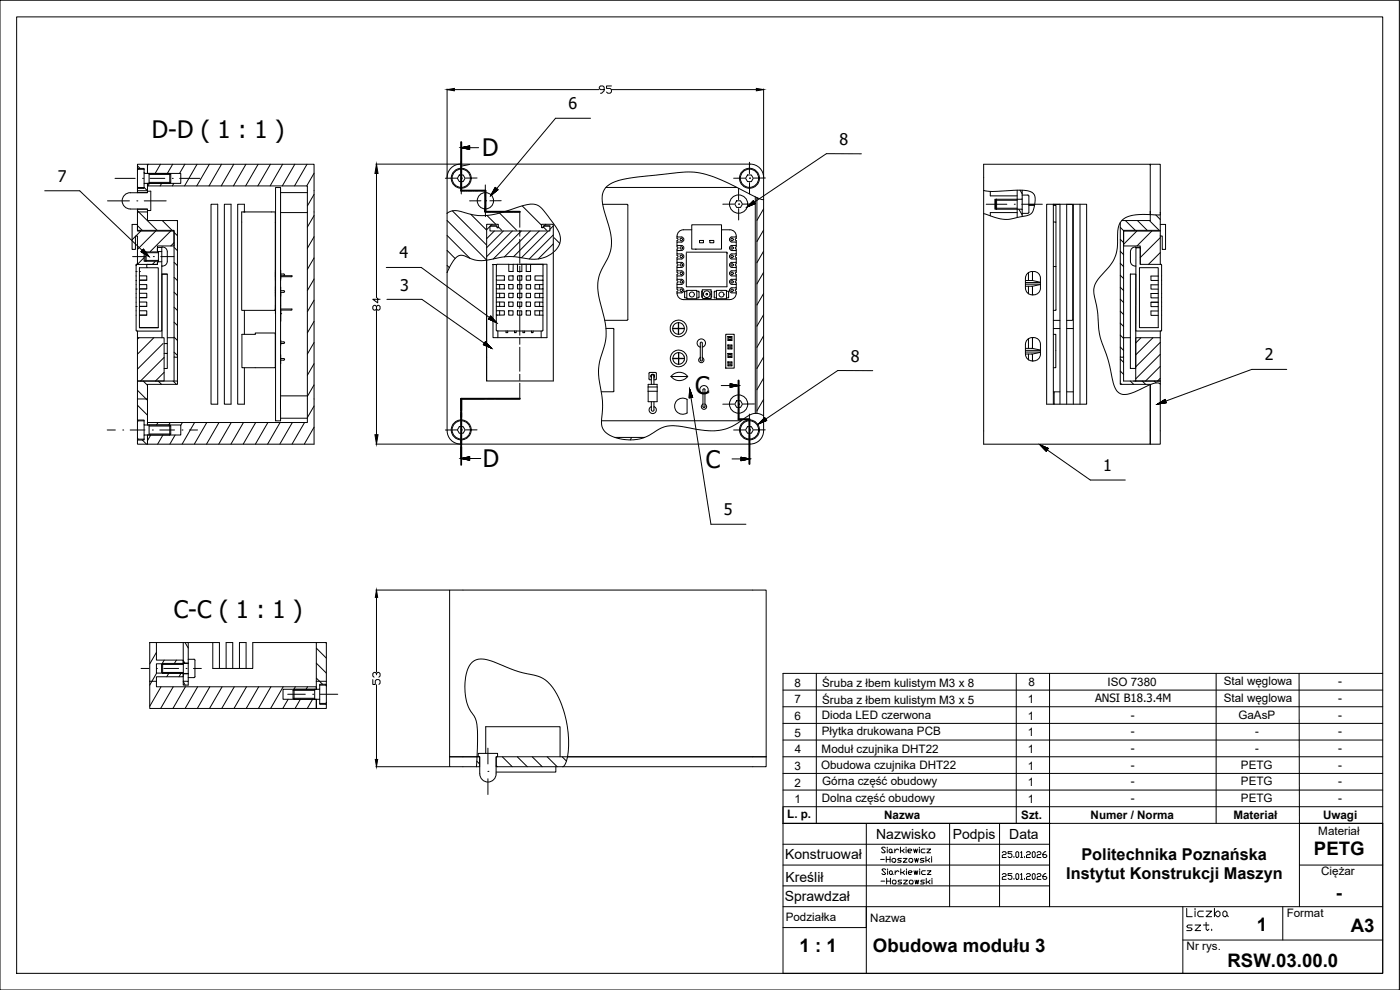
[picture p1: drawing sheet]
<svg xmlns="http://www.w3.org/2000/svg" width="420mm" height="297mm" viewBox="0 0 420 297" stroke-linecap="round" stroke-linejoin="round" font-family="sans-serif">
<!-- layer: Widoczne (ISO) -->
<g fill="none" stroke="#000" stroke-width=".3">
<path d="M37.2 58.7a2.34 2.34 0 0 1 1.9-.9h5.2v-.4h1v5.8h-1v-.5h-5.2a2.44 2.44 0 0 1-2.2-1.4 2.44 2.44 0 0 1 .3-2.6zM41.3 57.2h3v.6h-3zM41.3 56l.3 .3h1.6M41.3 50.5v6M41.3 57.8h.1M43.2 56.3v.2h-1.9v.7M43.2 50.8v-.3h-1.9v-1.2h3v2.7M43.2 50.8h-1.6l-.3 .3M43.2 50.8v5.5M43.3 51.9l.1 .1M43.3 52h7.6M44.3 49.3h50v84h-50v-2.8h10v-3h-10v-.7h47.9v-71h-47.9v-.8h10v-3h-10z"/>
<path d="M44.3 55v2.2M44.7 52v3M50.9 52l.3 .3v2.4l-.3 .3M50.9 55l-7.6 .1M50.9 52v3M82.7 56.3h1.5v70h-1.5zM134.2 53.2v76.1M134.2 53.2a4 4 0 0 1 4-4h87a4 4 0 0 1 4 4M137.8 52.5h1.2l.6 1-.6 1h-1.2l-.5-1zM181.8 56.2h39.4M224.3 52.5h1.2l.6 1-.6 1h-1.2l-.5-1zM226.7 59.1v64.9"/>
<path d="M227.2 59.3v64.7M229.2 53.2v76a4 4 0 0 1-4 4.1l-87-.1a4 4 0 0 1-4-4M297.2 57.4v1.4h8.1M299.1 59.8l-.3 .3v2.4l.3 .3M299.1 59.8v3M305.3 57.1v8.2M306.8 58.5h1.7l.3 .3-.1 5.1-1.9 .1M306.8 59.7l-7.7 .1M306.8 57.1v7.9M345.2 49.6v-.3h3v14.8M40.9 79.6v1.9M41.1 79.3h.1"/>
<path d="M41.1 79.3h.2M41.1 79.3l-.2 .3M41.3 63.6h3v2.6h9v41h-1.1v-38.1h-10.9zM41.3 63.6v-.8h3v.8M41.3 62.7v.1M43.8 75.6l-.3 .2v2.3l.3 .3M43.9 75.6v2.8M44 79.3h.1M47.5 75.6h-4.3v2.8h4.3M47.5 75.5v3M48.5 75.4l-1.3 .1v-1.7h5v-4.5h-10.9v-2h-1.7v7.5h1v-4h.7v8.5h5.9v-.5M48.6 74.2l-1.3 .1-.1 .9"/>
<path d="M48.6 78.5l-1.3 .1-.1 .7h-3.2v1h3.5v18h-5.7v-5M48.6 79.8v19.5h-7.5l-.2-.2M48.6 74.1h.2a1.43 1.43 0 0 1 1.4 1.4v2.9a1.46 1.46 0 0 1-1.6 1.4zM63.3 61.3h2v60h-2zM67.3 61.3h2v60h-2zM73.3 63.6v-2.3h-2v60h2v-11M82.6 64h.1M84.2 63.8h8M146 78.1v36.2M147.3 67.8h1.8v.5h.4v-1h-3.5v47h20.1v-47h-3.6v1h.5v-.5h2v1.5h-18v-1.5h2.1M148 79.3v22h16.1v-22M149 79.6l-.1 3.1"/>
<path d="M149 79.3v.3M149 79.4h-1.2M152.7 79.3v2.2h1.3v-2.2M155.3 79.3v2.2h1.3v-2.2h-.6M157.9 79.3h1.3v2.2h-1.3zM162.7 79.3l.3 .3M162.9 79.3h.1M163 79.3v3.5M163.2 67.8h1.9M164.1 79.3h-14.9l-.2 .2M180.9 61.3h7.3l.2 .2v34.3M203.2 78.7v.5l.3 .3-.3 .3"/>
<path d="M203.2 71.1v.5l.3 .3-.3 .3v.4M203.2 76.2v.4l.3 .3-.3 .3v.5M203.2 73.6v.5l.3 .3-.3 .3v.5M203.2 79.8v.4M204.5 71.1a.77 .77 0 0 1 .7 .8 .77 .77 0 0 1-.7 .7h-1.3v1h1.3M204.5 73.6a.77 .77 0 0 1 .7 .8 .77 .77 0 0 1-.7 .8h-1.3v1h1.3a.76 .76 0 0 1 .7 .7 .76 .76 0 0 1-.7 .8h-1.3v1h1.3a.76 .76 0 0 1 .7 .8 .76 .76 0 0 1-.7 .7h-1.3v1.1h1.3a.76 .76 0 0 1 .7 .7 .76 .76 0 0 1-.7 .8h-1.3v1h1.3a.76 .76 0 0 1 .7 .8 .76 .76 0 0 1-.7 .7h-1.3v1h1.3a.76 .76 0 0 1 .7 .8 .76 .76 0 0 1-.7 .8l-1.3 .1a1.93 1.93 0 0 0 1.9 1.9M205.1 68.9h2.5M205.1 68.9a1.95 1.95 0 0 0-1.9 2.2h1.3M206 75.7h12.2v10.3h-12.2v-10.2M207.6 67.4h8.9v7.3h-8.9zM209.9 72.1h1.2v.7h-1.2zM213 72.1h1.2v.7h-1.2z"/>
<path d="M216.5 68.9h2.6a1.92 1.92 0 0 1 1.9 2.2h-1.4M218.2 76h.2M219.6 73.6a.77 .77 0 0 0-.7 .8 .77 .77 0 0 0 .7 .8h1.4v1h-1.4a.77 .77 0 0 0-.7 .7 .77 .77 0 0 0 .7 .8h1.4M219.6 71.1a.77 .77 0 0 0-.7 .8 .77 .77 0 0 0 .7 .7h1.4v1h-1.4M221 77.7v1h-1.4a.77 .77 0 0 0-.7 .8 .77 .77 0 0 0 .7 .7h1.4v1.1l-1.4-.1a.77 .77 0 0 0-.7 .8 .77 .77 0 0 0 .7 .8h1.4v1h-1.4a.77 .77 0 0 0-.7 .8 .77 .77 0 0 0 .7 .7h1.4v1h-1.4a.77 .77 0 0 0-.7 .8 .77 .77 0 0 0 .7 .8l1.4 .1a1.89 1.89 0 0 1-1.9 1.9h-14M221 76.2v.4l-.3 .3 .3 .3v.5M221 73.6v.5l-.3 .3 .3 .3v.5M221 78.7v.5l-.3 .3 .3 .3M221 71.1v.5l-.3 .3 .3 .3v.4M221 79.8v.4M221.1 60.2h1.1l.6 1-.6 1h-1.1l-.6-1zM299.1 62.8l7.7 .1"/>
<path d="M305.3 63.8h-8.1v1M308.8 61.3h1.7M308.8 61.6h1.7M316.1 66.6h.8v26.5h-.8M316.1 61.6h.8v5M316.1 80h.8M322.1 61.3h4v60h-12v-60h8v60M324.1 61.3v60M336.2 66.8v40.4h1v-38.1h11M336.7 66.2h8.5v-16.9h-50v84h50v-18h-9v-8.1M340.9 74.2h1.1l.2 .3M340.9 74.2l-.2-.1a1.39 1.39 0 0 0-1.4 1.4v2.9a1.46 1.46 0 0 0 1.6 1.4"/>
<path d="M340.9 74.2v.1M348.2 79.3h-6v-4.8l-1.3-.2-.1 25h7.4v2M348.2 79.3l.4 .3v19.5l-.2 .2M348.2 69.3h-11v4.5h5v5.5M348.2 63.7v3.6h1.6v7.5h-1v-4h-.6v8.5M40.9 86.7h.1M40.9 81.5h.1M40.9 92h.1M40.9 81.5v17.6M41.3 99.3v2h8v13h-8v-13M41.8 84.1v3.9M41.8 81.5h.1"/>
<path d="M41.8 92h.1M41.8 82.8h2.2v1.3h-2.2M41.8 85.4h2.2v1.3h-2.2h2.2M41.8 88h2.2v1.3h-2.2h2.2M41.8 90.6h2.2v1.3h-2.2h2.2M41.8 93.2h2.2v1.4h-2.2h2.2M41.8 88v5.3M41.8 82.8v1.3M41.8 98.3h5.7M41.8 84.1h2.2M44 80.3h-2.2v2.5M48.6 82.3l1.6-.1v20.9h-.9"/>
<path d="M50.2 82.3h-1.6v19M73.3 93.1v7.2M82.6 92.9l-.2 .2M82.6 93l-.2 .1M82.6 92.7h.1M82.6 83h.1M82.6 82.7h.1M82.6 82.2h.1M82.6 87.7h.1M82.6 87.2h.1M82.7 93l-.1-29.4h-10.1v29.5h9.9M82.7 81.1v3"/>
<path d="M82.7 81.1h.1M82.7 94.1h.1M82.7 86.1v2.8M82.7 91.6v2.5M84.2 82.1v1.5zM84.2 81.6v2.5M84.2 81.1v.5M84.2 86.1v2.8M84.2 91.6v2.5M84.2 92.7h3.4v.3h-3.4v3.4v-2.1M84.2 82.7h3.4v.3h-3.4M84.2 82.2l1.1 .1-.1 .4"/>
<path d="M84.2 87.2h1l.2 .3-.2 .2h-1M84.2 94.1h.1M84.2 87.8v3.8M147.2 94.9l.4 .1M148.9 90.6h2.5v1.3h-2.5zM148.9 82.7h2.5v1.4h-2.5zM148.9 93.2h2.5v1.3h-2.5zM148.9 88h2.5v1.3h-2.5zM148.9 85.4h2.5v1.3h-2.5zM148.9 94.5v4.5l.3 .3h13.5M148.9 84.1v1.3M148.9 86.7v1.3"/>
<path d="M148.9 89.3v1.3M148.9 91.9v1.3M149.4 99.3v2M149.9 85.4v1.3M149.9 88v1.3M149.9 90.6v1.3M149.9 93.2v1.3M151.9 99.3v.5h.5v-.5M152.7 85.4h1.3v1.3h-1.3zM152.7 88h1.3v1.3h-1.3zM152.7 90.6h1.3v1.3h-1.3zM152.7 82.8h1.3v1.3h-1.3z"/>
<path d="M152.7 93.2h1.3v1.4h-1.3zM154.4 99.3v.5h.5v-.5M155.3 93.2h1.3v1.4h-1.3zM155.3 88h1.3v1.3h-1.3zM155.3 82.8h1.3v1.3h-1.3zM155.3 85.4h1.3v1.3h-1.3zM155.3 90.6h1.3v1.3h-1.3zM157 99.3v.5h.5v-.5M157.9 93.2h1.3v1.4h-1.3zM157.9 90.6h1.3v1.3h-1.3zM157.9 82.8h1.3v1.3h-1.3zM157.9 88h1.3v1.3h-1.3z"/>
<path d="M157.9 85.4h1.3v1.3h-1.3zM159.5 99.3v.5h.5v-.5M160.5 88h2.5l-.1 1.3h-2.4zM160.5 93.2h2.4v1.4h-2.4zM160.5 90.6h2.4v1.4l-2.4-.1zM160.5 85.4h2.5v1.3h-2.5zM160.5 82.8h2.5v1.3h-2.5zM161.9 85.4v1.3M161.9 88v1.3M161.9 90.6v1.3M161.9 93.2v1.4M162.4 99.3v2"/>
<path d="M162.9 94.6v4.5l-.2 .2M162.9 89.3v1.3M162.9 92v1.2M163 84.1v1.3M163 86.7v1.3M181.9 98.5h2.1l.2 .2M184.2 98.7v18.6M188.4 95.8l-.2 .3h-6.7M201.9 98.6h1.7v1.7M203.2 81.3v.4l.3 .3-.3 .3M203.2 86.3v.5l.3 .3-.3 .3v.5M203.2 83.8v.5l.3 .3-.3 .3v.4"/>
<path d="M203.2 82.3v.5M203.6 96.8v1.7h-1.7M203.7 96.8v1.7h1.7M205.4 98.6h-1.7v1.7M206.1 87.1h3v2.5h-3zM206.1 87.4h-.6v2h.6M209.1 87.4h.7v2h-.7M210.8 87h2.6v2.6h-2.4l-.2-.2zM210.8 87.4h-.2v1.8h.2M213.4 87.4h.2v1.8h-.2M215 87.1h3v2.5h-3zM215 87.4h-.6v2h.6"/>
<path d="M218 87.4h.7v2h-.7M221 86.3v.5l-.3 .3 .3 .3v.5M221 83.8v.5l-.3 .3 .3 .3v.4M221 81.3v.4l-.3 .3 .3 .3M221 82.3v.5M307.7 84.2h2.2v-2.7v2.7l2.4 .5M307.7 84.8h4.6M307.7 85.3h4.6M307.8 86.5a2 2 0 0 0 2 2M308.7 81.8v2.4M308.7 85.9v2.2M309.8 81.5a2.06 2.06 0 0 1 2.5 2v3"/>
<path d="M309.8 81.5a2 2 0 0 0-2 2l-.1 3M312.3 85.4l-2.4 .5v2.6v-2.6h-2.2M312.3 86.5a2.07 2.07 0 0 1-2.5 2M316.1 96.1h2M316.1 98.6h2M320.1 96.1h1.6l.2-.2 .1-34.3-.3-.3h-1.6v60M320.1 98.6h2M339.2 82.2h1.7l-.1 28.3h-1.6zM345.4 90.7h2.2h-2.2v1.3h2.2M347.6 84.1h-2.2v-1.3h2.2v-2.5h-5.6v18h5.6M347.6 93.3h-2.2v1.3h2.2M347.6 88.1h-2.2v1.3h2.2"/>
<path d="M347.6 85.5l-2.2-.1v1.3h2.2M41.3 119.7v-5.4h12v1h-9v4.4M41.3 119.7v6.3h1.9v.3M41.3 119.7h3M44.3 119.7v7.8M49.3 106h.9v4.6h-.9M50.2 101.3h2M50.2 103.1v2.9M52.2 107.2v7.1M53.3 107.2v7.1M72.6 100.3h4v-.4h6v10.4h-10zM84.2 102.1v1.5z"/>
<path d="M84.2 106.4v2.8M84.2 118.8h8M84.2 102.6h1.1l-.1 .4M84.2 107.6h1l.2 .2-.2 .3h-1M84.2 103.1h1M146 107.2h.1M180.4 117.5h3.6M184.2 117.3l-.2 .2M194.5 116.1h2.7v1.3h-2.7zM194.5 116.1v-.8h2.7v.8M194.5 117.4v3.1h2.7v-3.1M195 113.9h.5"/>
<path d="M195 113.9l-.2-.2v-1.7l.2-.3 1.9 .1 .1 1.9-.3 .2M195.5 112.8v2.5M195.5 113.2a.52 .52 0 0 1 0-.7 .52 .52 0 0 1 .7 0 .52 .52 0 0 1 .1 .7M195.5 113.2a.54 .54 0 0 1 0-.7 .54 .54 0 0 1 .8 0 .54 .54 0 0 1 0 .7M195.5 112.8l.2-.3 .5 .1 .1 2.7M196.3 113.9h.4M201.4 113h5M201.7 112.6a3.1 3.1 0 0 1 4.7 .4 3.1 3.1 0 0 1-5 0zM201.9 107.6h1.7v1.7M203.6 105.8v1.7h-1.7M203.7 105.8v1.7h1.7M205.4 107.6h-1.7v1.7"/>
<path d="M206.2 119.9v4M206.2 119.9a2.42 2.42 0 0 0-3.7 2 2.42 2.42 0 0 0 3.7 2M210.2 104.2a1.26 1.26 0 0 1-.8-2 1.26 1.26 0 0 1 2.1 0 1.26 1.26 0 0 1-.7 2M210.2 107.3a.79 .79 0 0 0-.4 1.2 .79 .79 0 0 0 1.3 0 .79 .79 0 0 0-.3-1.2M210.2 102.8l.4-.1 .2 .3v5l-.3 .3-.3-.3zM211 118.2a1.26 1.26 0 0 1-.8-2 1.26 1.26 0 0 1 2.1 0 1.26 1.26 0 0 1-.7 2M211 116.8l.4-.1 .2 .2v5.1l-.3 .3-.3-.3zM217.8 100.3h2.5v10.2h-2.5zM218.5 108.6h1.2v1.2h-1.2zM218.5 106.1h1.2v1.1h-1.2zM218.5 103.5h1.2v1.2h-1.2zM218.5 101h1.2v1.2h-1.2z"/>
<path d="M218.5 108.6l.3 .3h.6M218.5 106.1l.3 .2h.6M218.5 103.5l.3 .3h.6M218.5 101l.3 .3h.6M218.8 108.9v.6l-.3 .3M218.8 106.3v.6l-.3 .3M218.8 103.8v.6l-.3 .3M218.8 101.3v.6l-.3 .3M218.8 109.5h.6M218.8 106.9h.6M218.8 104.4h.6M218.8 101.9h.6"/>
<path d="M219.4 109.5l.3 .3M219.4 106.9l.3 .3M219.4 104.4l.3 .3M219.4 101.9l.3 .3M219.7 108.6l-.3 .3v.6M219.7 106.1l-.3 .2v.6M219.7 103.5l-.3 .3v.6M219.7 101l-.3 .3v.6M307.7 104.5h2.2v-3.2v3.2l2.4 .5M307.7 105.1h4.6M307.7 105.6h4.6M308.7 101.6v2.9"/>
<path d="M308.7 106.2v1.8M309.8 101.3a2.09 2.09 0 0 1 2.5 2v3M309.8 101.3a2 2 0 0 0-2 2l-.1 3M310.1 101.3h.1M312.3 105.7l-2.4 .5v2.1v-2.1h-2.2a2.04 2.04 0 0 0 2.1 2.1M312.3 106.3a2.1 2.1 0 0 1-2.5 2M316.1 100.3h.8v10h-.8M316.1 117.6h2M316.3 117.6l.1 3.7M320.1 117.6h2M337.2 107.2v7.1h11v19h-3v-17.9M337.2 101.3h2"/>
<path d="M339.2 110.5v.1M340.2 114.3h8v-13h-7.4v13M41.3 131.5l.3 .3h1.6M41.3 126v6M43.2 126.3l-1.6-.1-.3 .4M43.2 126.3v5.5M43.3 127.4l7.6 .1M44.3 130.5v2.8h-3v-1.3h1.9v-.2M44.7 127.5v3M50.9 127.5l.3 .3v2.4l-.3 .3M50.9 130.5l-7.6 .1M50.9 127.5v3"/>
<path d="M137.8 128h1.2l.6 1-.6 1h-1.2l-.5-1zM180.5 126.2h41.9M184.5 131.2h9M195.5 120.5v2.5M195.5 122a1.09 1.09 0 0 0-.5 1.7 1.09 1.09 0 0 0 1.8 0 1.09 1.09 0 0 0-.5-1.7M196.3 120.5l-.1 2.7-.5 .1-.2-.3M211 121.3a.79 .79 0 0 0-.4 1.2 .79 .79 0 0 0 1.3 0 .79 .79 0 0 0-.3-1.2M221.1 120.2h1.1l.6 1-.6 1h-1.1l-.6-1zM224.3 128h1.2l.6 1-.6 1h-1.2l-.5-1zM316.1 121.3v-60h2v60M46.9 192.8v5.3h8.1v1M48.7 199.2h-1.8v2.8h1.8"/>
<path d="M48.8 199.1l-.3 .3v2.3l.3 .4M48.8 199.1v3M55 192.8v6.2h1.5l-7.7 .1M55 192.8h1.5v5M55 192.8h-10.1v11.6M55 199v3.2M56.5 192.8h9.3v7.8M56.5 197.8h1.7l.3 .3v5.1l-2 .1M56.5 197.8v6.6M63.9 192.8v7.8h12v-7.8h19M44.9 204.4v8.2h50v-2.8h-10v-3h10v-.7h-48v-1.7M44.9 204.4h2"/>
<path d="M48.8 202.1l7.7 .1M55 202.1v1h-8.1v1.3M56.5 202.2h-1.5v2.2h1.5v1.2h-1.5v-1.2M67.9 200.6v-7.8h1.9v7.8M71.9 200.6v-7.8h2v7.8M88.2 206.8l-.3 .3v2.4l.3 .3M88.2 206.8v3M88.2 209.8h7.6M88.2 206.8h7.6M94.4 206.8v3M94.9 204.4v-11.6h3v11.6M94.9 209.8v2.8h3v-1.3h-2v-.2"/>
<path d="M94.9 204.4h3M94.9 204.4v2.4M95.9 209.8v.1M95.9 205.6v-.3h2v6M95.9 206.7v.1M95.9 205.6v5.5M95.9 211.1h1.7M95.9 205.6h1.7M97.7 205.5l.3 .3M97.9 204.4v.9M98 210.8l-.3 .3M134.9 227.1h9v2.9h-9z"/>
<path d="M134.9 227.1v-50.1h95v50.1M143.5 226h5.8v1.1h-.4v2.9a4.5 4.5 0 0 1-.6 3.7 2.46 2.46 0 0 1-2.7 .8 2.46 2.46 0 0 1-1.6-2.3v-5.1h-.5zM143.9 230h.1M145.8 226v-8h22.3v9.1M148.9 230h.1M166.8 230v1.7h-17.9M170.3 227.1h-21.4v2.9h81v-2.9M170.3 227.1h59.6"/>
<circle cx="138.4" cy="53.5" r="3"/>
<circle cx="138.4" cy="53.5" r="2.74"/>
<circle cx="224.9" cy="53.5" r="3"/>
<circle cx="224.9" cy="53.5" r="2.74"/>
<circle cx="145.7" cy="60.2" r="2.44"/>
<circle cx="204.5" cy="74.4" r=".37"/>
<circle cx="204.5" cy="76.9" r=".37"/>
<circle cx="204.5" cy="79.5" r=".37"/>
<circle cx="204.5" cy="71.9" r=".37"/>
<circle cx="219.7" cy="74.4" r=".37"/>
<circle cx="219.7" cy="76.9" r=".37"/>
<circle cx="219.7" cy="79.5" r=".37"/>
<circle cx="219.7" cy="71.9" r=".37"/>
<circle cx="221.7" cy="61.2" r="2.74"/>
<circle cx="203.6" cy="98.5" r="2.51"/>
<circle cx="203.6" cy="98.5" r="1.75"/>
<circle cx="204.5" cy="82" r=".37"/>
<circle cx="204.5" cy="87.1" r=".37"/>
<circle cx="204.5" cy="84.6" r=".37"/>
<circle cx="207.6" cy="88.4" r=".75"/>
<circle cx="212.1" cy="88.3" r="1.01"/>
<circle cx="212.1" cy="88.3" r=".24"/>
<circle cx="216.5" cy="88.4" r=".75"/>
<circle cx="219.7" cy="87.1" r=".37"/>
<circle cx="219.7" cy="82" r=".37"/>
<circle cx="219.7" cy="84.6" r=".37"/>
<circle cx="203.7" cy="107.5" r="1.75"/>
<circle cx="203.7" cy="107.5" r="2.51"/>
<circle cx="138.4" cy="129" r="3"/>
<circle cx="138.4" cy="129" r="2.74"/>
<circle cx="221.7" cy="121.2" r="2.74"/>
<circle cx="224.9" cy="129" r="3"/>
<circle cx="224.9" cy="129" r="2.74"/>
</g>
<!-- layer: Linia przerwania (ISO) -->
<path d="M229.2 59.8l-.6 .1-1.4-.6a105.3 105.3 0 0 0-15.6-7.1 32.4 32.4 0 0 0-12.4 .1 72.9 72.9 0 0 0-14.8 2.3 5.2 5.2 0 0 0-3.6 6.6l.7 2.6a23.9 23.9 0 0 1 1.9 10.5 17.8 17.8 0 0 1-2.8 6.6 12.7 12.7 0 0 0-.4 10 25.3 25.3 0 0 1 1.6 10.9l-.5 2.1a19.6 19.6 0 0 0-.8 13.9 33.4 33.4 0 0 1 0 9.3 5.2 5.2 0 0 0 4.5 4.3 13 13 0 0 0 12.2-2.3 9.4 9.4 0 0 1 7.5-1.1l2.2 .4a19.8 19.8 0 0 0 11.3 .2l2.4-1.1 2.3-1.6a5.3 5.3 0 0 1 5.1-1.7l1.2 .6M295.2 57.1a15.5 15.5 0 0 0 6.1 .2l4.4-.2a5 5 0 0 1 4.8 1.4 7.3 7.3 0 0 1-1.1 5.7l-1.4 .6-1.6 .2a12.3 12.3 0 0 1-10.2-.6l-1-.3M134.2 64a5.1 5.1 0 0 1 5.3-.2 18.1 18.1 0 0 0 12.9-.6l3.8-1.3a6.1 6.1 0 0 1 5.8 .1l1.4 1.4 2.9 3.9a5.9 5.9 0 0 1 1.3 6.7l-1.3 1.5M146 78.1a11.2 11.2 0 0 1-7.1-1.5 2.88 2.88 0 0 0-3 1.8l-1.7 3.4M166.1 75.7a9.7 9.7 0 0 1-8.5 1.8 20.2 20.2 0 0 0-10.8 .4l-.8 .2M348.2 64.4h-2.4a13.7 13.7 0 0 0-8.4 1.1 5.2 5.2 0 0 0-2 4.9 12.7 12.7 0 0 1-2 9l-1.6 1.8a9.9 9.9 0 0 0-3.5 5.7v.4a65.7 65.7 0 0 1 1.6 12.2 33.7 33.7 0 0 0 2.5 7.8l1.1 4.7a10.3 10.3 0 0 0 2.1 5.7 3.5 3.5 0 0 0 3.9 .3l4.6-2.1a4.6 4.6 0 0 1 4-.8l.1 .1M348.2 67.3v3.5M348.2 79.3h.1M143 230l.3-11.2a8.4 8.4 0 0 0-2.3-5.8 15.9 15.9 0 0 1 0-13.5 4.6 4.6 0 0 1 6-1.3l1.6 .6a49.2 49.2 0 0 0 13.1 4.2 12.4 12.4 0 0 1 6.5 7.6 27.4 27.4 0 0 1 1.5 18.6l-.8 .8" fill="none" stroke="#000" stroke-width=".3"/>
<!-- layer: Kreskowanie (ISO) -->
<g fill="none" stroke="#000" stroke-width=".3">
<path d="M41.3 49.7l.7 .8M43.2 51.7l.3 .3M43.2 56.2l1.1 1M44.5 49.3l-.2 .4M44.8 55l-.4 .8M48.2 49.3l-1.6 2.7M48.5 55l-.4 .8M51.8 49.3l-1.6 2.7M52.2 55l-.5 .8M55.5 49.3l-1.6 2.7M59.1 49.3l-3.7 6.5M62.8 49.3l-3.7 6.5"/>
<path d="M66.5 49.3l-3.8 6.5M70.1 49.3l-3.7 6.5M73.8 49.3l-3.7 6.5M77.5 49.3l-3.8 6.5M81.2 49.3l-3.8 6.5M84.8 49.3l-3.7 6.5M88.5 49.3l-3.8 6.5M92.1 49.3l-3.7 6.5M94.3 58.3l-2.1 3.5M94.3 52l-2.2 3.8M227.4 59.4l-.2 .4M306.1 57.1l.7 1.1"/>
<path d="M39.8 67.3l-.2 .1M40.6 70.9l-1 1M41.3 63.2l5.9 5.9M41.3 67.7l1.4 1.4M42.2 69.3l-1.4 1.5M43.2 77.3l-1.9 2M46.6 78.5l-.9 .8M46.7 69.3l-5.4 5.5M48.7 66.2l2.9 2.9M51.2 69.3l-6.1 6.2M52.2 72.8l-.9 1M52.2 78.7l1.1 1"/>
<path d="M52.2 74.2l1.1 1M52.2 69.7l1.1 1M53.2 66.2h.1M94.3 64.7l-2.1 3.4M94.3 71l-2.1 3.5M94.3 77.4l-2.1 3.4M134.2 79.6l.7 .7M134.2 75.1l2.4 2.5M134.2 70.6l6.8 6.9M134.2 66.2l11.8 11.8M135.8 63.3l10.2 10.2M141.3 64.3l4.7 4.7"/>
<path d="M146.1 64.7l2.7 2.6M147 67.9l-1 1M147.7 67.3l-.5 .5M148.4 69.3l-2.4 2.3M149.5 68.1l-.2 .2M149.5 68.1l1.1 1M149.9 63.9l5.2 5.2M151.1 69.3l-5.1 5M153.8 69.3l-7.8 7.7M156.4 69.3l-8.3 8.4M156.7 61.8l5.8 5.8M159.2 69.3l-7.8 7.8"/>
<path d="M161.8 69.3l-7.7 7.7M163 68.1l-.2 .2M163 68.1l1.1 1M163.8 67.3l-.5 .5M164.5 69.3l-8 8M166.1 67.8l-1.1 1M166.1 70.5l-7.3 7.2M166.1 73.2l-4.6 4.5M166.3 71.4l1.7 1.6M229.2 62.7l-2 3.4M229.2 69l-2 3.5M229.2 75.4l-2 3.4"/>
<path d="M305.8 62.8l1 1.7M336.2 79l1 1M336.2 75.4l1 1M336.2 71.8l1 1M336.2 68.2l1 1M337.8 66.2l2.9 2.9M341.2 69.3l-4 4M341.4 66.2l2.9 2.9M345 66.2l2.9 2.9M345.7 69.3l-4.5 4.5M346.9 64.5l1.3 1.4M348.2 71.3l-6 6"/>
<path d="M348.2 75.8l-3.5 3.5M41 84.1l-.1 .1M52.2 96.7l1.1 1M52.2 92.2l1.1 1M52.2 87.7l1.1 1M52.2 83.2l1.1 1M84.2 94.6h.1M94.3 83.7l-2.1 3.5M94.3 90.1l-2.1 3.4M94.3 96.4l-2.1 3.5M229.2 81.7l-2 3.5M229.2 88.1l-2 3.4"/>
<path d="M229.2 94.4l-2 3.5M336.2 97l1 .9M336.2 93.4l1 1M336.2 89.8l1 1M336.2 86.2l1 1M336.2 82.6l1 1M41.3 117.1l3 3M41.7 101.3l-.4 .5M43 114.3l1.3 1.3M46.2 101.3l-4.9 5M47.5 114.3l1 1M48.9 103.1l-7.6 7.7"/>
<path d="M49.3 107.2l-7.1 7.1M49.3 111.7l-2.6 2.6M52 114.3l1 1M52.2 105.6l1.1 1M52.2 101.1l1.1 1.1M94.3 115.5l-2.1 3.4M94.3 102.8l-2.1 3.4M94.3 109.1l-2.1 3.5M229.2 100.8l-2 3.4M229.2 107.1l-2 3.5M229.2 113.5l-2 3.4M229.2 119.8l-2 3.5"/>
<path d="M336.2 114.9l.4 .4M336.2 111.3l1 1M336.2 107.7l1 1M336.2 104.1l1 1M336.2 100.5l1 1M339.2 114.3l1 1M342.4 101.3l-1.6 1.6M342.8 114.3l1 1M346 101.3l-5.2 5.2M346.4 114.3l.6 .6M348.2 102.7l-7.4 7.4M348.2 106.3l-7.4 7.4"/>
<path d="M348.2 109.9l-4.4 4.4M348.2 113.5l-.8 .8M41.3 121.6l3 3M42.7 132l1.3 1.3M45.2 130.5l-.9 1.7M47.4 126.8l-.4 .7M48.9 130.5l-1.6 2.8M51.1 126.8l-.5 .7M52.6 130.5l-1.6 2.8M54.7 126.8l-.4 .8M58.4 126.8l-3.7 6.5M62.1 126.8l-3.8 6.5"/>
<path d="M65.7 126.8l-3.7 6.5M69.4 126.8l-3.8 6.5M73.1 126.8l-3.8 6.5M76.7 126.8l-3.7 6.5M80.4 126.8l-3.8 6.5M82.7 126.2l.1 .1M84.1 126.8l-3.8 6.5M87.7 126.8l-3.7 6.5M91.4 126.8l-3.8 6.5M94.3 121.8l-2.1 3.5M94.3 128.2l-3 5.1M185.9 131.2l-.2 .4"/>
<path d="M189.6 131.2l-.5 .8M193.3 131.2l-.1 .1M45 192.8l-.1 .1M46.9 195.7l-2 3.5M49.3 198.1l-.7 1.1M52.9 198.1l-.6 1M55 198.2l.5 .8M55.5 192.8l1 1.6M94.9 199l3 3M94.9 194.5l3 3M97.7 192.8l.2 .2M47 202l-2.1 3.6"/>
<path d="M48.3 206.1l-3.4 5.8M50.6 202.1l-.6 1M52 206.1l-3.8 6.5M54.3 202.1l-.6 1M55 204.5l.6 1.1M55.6 206.1l-3.7 6.5M59.3 206.1l-3.7 6.5M63 206.1l-3.8 6.5M66.7 206.1l-3.8 6.5M70.3 206.1l-3.8 6.5M74 206.1l-3.8 6.5M77.6 206.1l-3.7 6.5"/>
<path d="M81.3 206.1l-3.7 6.5M85 206.1l-3.8 6.5M86.5 209.8l-1.6 2.8M88.6 206.1l-.4 .7M90.1 209.8l-1.5 2.8M92.3 206.1l-.4 .7M93.8 209.8l-1.6 2.8M94.9 203.5l1.9 1.8M94.9 212.4l.2 .2M143.1 228.4l.8 .8M148.9 229.7l.3 .3M150.7 227.1l3 2.9"/>
<path d="M155.2 227.1l3 2.9M159.7 227.1l3 2.9M164.2 227.1l3 2.9M168.7 227.1l1.3 1.2"/>
</g>
<path d="M44.7 52.3h6.5M44.7 54.7h6.5M43.5 78.1h4M43.6 75.8h3.9M298.8 62.5h6.5M298.8 60.1h6.5M44.7 127.8h6.5M44.7 130.2h6.5M48.5 199.4h6.5M48.5 201.8h6.5M87.9 209.5h6.5M87.9 207.1h6.5" fill="none" stroke="#000" stroke-width=".3"/>
<!-- layer: Linia przekroju (ISO) -->
<g fill="none" stroke="#000" stroke-width=".3">
<path d="M138.4 44.3l2.5-.5v1zM138.4 48.4v1.5M138.4 50.1v.4M138.4 50.7v1.7M138.4 52.6v.4M138.4 53.2v1.6M138.4 55v.4M138.4 55.6v1.6h1.3M139.9 57.2h.3M140.4 57.2h1.3M140.9 43.8v1l-2.5-.5h5.2M140.9 49.3l-2.5 .6"/>
<path d="M141.9 57.2h.3M142.4 57.2h1.3M143.9 57.2h.3M144.4 57.2h1.3M145.7 63.5h1.8M147.7 63.5h.5M148.4 63.5h1.9M150.6 63.5h.5M151.3 63.5h1.9M153.5 63.5h.5M154.2 63.5h1.8v4.7M156 69.1v1.8"/>
<path d="M156 71.8v7.2M156 79.9v1.8M156 82.6v7.2M156 90.7v1.8M156 93.4v7.2M138.4 119.6h7M146.3 119.6h1.8M156 101.5v1.8M156 104.2v7.2M156 112.3v1.8M156 115v4.6h-7M216.5 115.7h5.2"/>
<path d="M219.2 115.2l2.5 .5-2.5 .5zM221.7 114.2v2.1M221.7 116.5v.6M221.7 117.3v2.2M221.7 119.7v.6M138.4 137.6l2.5-.5v1zM138.4 137.6h5.9M219.7 137.7h5.2M221.7 120.5v2.2M221.7 122.9v.6M221.7 123.7v2.1h.8M222.4 137.2l2.5 .5-2.5 .5z"/>
<path d="M222.5 125.8h.6M223.2 125.8h.8M224.1 125.8h.8v2.4M224.9 128.5v.6M224.9 129.4v2.5M224.9 132.2v.6M224.9 133.1v2.5M224.9 135.9v.6M224.9 136.8v2.4"/>
</g>
<path d="M138.4 42.6v14.6h7.3M145.7 63.5h10.3M156 119.6l-17.6 .1v11.6M221.7 114.2v11.6h3.2v13.4M138.4 132v1.4M138.4 134.1v3.5" fill="none" stroke="#000" stroke-width=".59"/>
<g fill="#000" stroke="#000" stroke-width=".3">
<path d="M138.4 44.3l2.5-.5v1zM138.4 44.3l2.5-.5v1z"/>
<path d="M219.2 115.2l2.5 .5-2.5 .5zM219.2 115.2l2.5 .5-2.5 .5z"/>
<path d="M138.4 137.6l2.5-.5v1zM138.4 137.6l2.5-.5v1z"/>
<path d="M222.4 137.2l2.5 .5-2.5 .5zM222.4 137.2l2.5 .5-2.5 .5z"/>
</g>
<path d="M145.7 58.3v-1.1v6.3v-1.1M145.7 58.5v.3M145.7 58.9v1.2M145.7 60.2v.3M145.7 60.7v1.1M145.7 62v.3M138.4 131.4v8.1" fill="none" stroke="#000" stroke-width=".53"/>
<!-- layer: Symbol (ISO) -->
<g fill="none" stroke="#000" stroke-width=".3">
<path d="M177.2 35.5h-10.5l-17.7 21.1M13.4 57.2h10.5l18.8 18M148.7 56.3l.7 .6-2 1.7zM148.7 56.3l.7 .6M258.5 46.2l-10.5-.1-21.6 14.6M43.1 74.8l1.5 2-2.2-1.3zM43.1 74.8l-.7 .7 2.2 1.3M224.3 62.1l1.8-1.8 .5 .8zM226.1 60.3l-1.8 1.8M115.9 80.2h10.5l22.5 16.6M116.1 89.8h10.5l20.8 14.6M147.2 94.9l1.7 1.9-2.3-1.1z"/>
<path d="M145.7 102.6l1.7 1.8-2.3-1zM207 116.8l.9 2.4-1 .1zM207 116.8l6.4 40.5h10.5M261.9 111.2h-10.5l-21.6 14.6M386.2 110.8h-10.5l-28.2 10.4M229.5 125.3l.6 .9-2.4 1zM229.5 125.3l-1.8 1.9M312.2 133.5l2.4 1-.6 .9zM312.2 133.5l15 10.5h10.5M347.5 121.2l2.1-1.3 .4 .9z"/>
</g>
<g fill="#000" stroke="#000" stroke-width=".3">
<path d="M148.7 56.3l.7 .6-2 1.7zM148.7 56.3l.7 .6-2 1.7z"/>
<path d="M43.1 74.8l1.5 2-2.2-1.3zM43.1 74.8l1.5 2-2.2-1.3z"/>
<path d="M226.1 60.3l-1.8 1.8 2.3-1zM226.1 60.3l-1.8 1.8 2.3-1z"/>
<path d="M147.2 94.9l1.7 1.9-2.3-1.1zM147.2 94.9l1.7 1.9-2.3-1.1z"/>
<path d="M145.7 102.6l1.7 1.8-2.3-1zM145.7 102.6l1.7 1.8-2.3-1z"/>
<path d="M207 116.8l.9 2.4-1 .1zM207 116.8l.9 2.4-1 .1z"/>
<path d="M347.5 121.2l2.1-1.3 .4 .9zM347.5 121.2l2.1-1.3 .4 .9z"/>
<path d="M229.5 125.3l-1.8 1.9 2.4-1zM229.5 125.3l-1.8 1.9 2.4-1z"/>
<path d="M312.2 133.5l2.4 1-.6 .9zM312.2 133.5l2.4 1-.6 .9z"/>
</g>
<!-- layer: 0 -->
<path d="M0 .1h420v296.9h-420zM5 5.1h410v286.9h-410zM84.2 57.8h8M299.1 59.8h-.5v3h.5M73.2 63.6h.1M347.6 82.8v15.5M348.2 99.4h.2M84.2 125.5h8M415 272v20h-180" fill="none" stroke="#000" stroke-width=".3"/>
<!-- layer: Symetria -->
<g fill="none" stroke="#000" stroke-width=".3">
<path d="M34.5 53.5h6.1M42.8 53.5h.1M45 53.5h4.5M51.7 53.5h.1M53.9 53.5h6.1M137.1 53.5h-3.4M138.4 53.5h.1M138.4 48.7v3.4M138.4 54.8v3.4M143.2 53.4h-3.5M145.6 55.5l.1 3.4M221.7 56.5v3.4"/>
<path d="M223.6 53.5h-3.4M224.9 48.7v3.4M224.9 53.5h.1M224.9 54.8v3.4M229.7 53.4h-3.4M32.3 60.3h6.5M39.8 77h4M41.1 60.3h.1M43.3 60.3h6.6M46 77h.1M48.2 77h4M144.3 60.2l-3.4 .1"/>
<path d="M145.7 60.2h.1M145.7 61.6v3.4M150.4 60.2h-3.4M220.3 61.2l-3.4 .1M221.7 61.2h.1M221.7 62.6v3.4M226.4 61.2h-3.4M296 61.3h6.2M304.4 61.3h.1M306.6 61.3h6.2M221.7 116.5v3.4M32.2 129h2.4"/>
<path d="M36.8 129h.1M39.1 129h4.4M45.7 129h.1M47.9 129h4.5M54.6 129h.1M56.8 129h2.5M137.1 129h-3.4M138.4 129h.1M138.4 124.2v3.5M138.4 130.3v3.4M139.7 129h3.5M220.3 121.2l-3.4 .1"/>
<path d="M221.7 121.2h.1M221.7 122.6v3.4M223.6 129h-3.4M224.9 124.2v3.5M224.9 129h.1M224.9 130.3v3.4M226.3 129h3.4M226.4 121.2h-3.4M42.3 200.6h2.4M46.9 200.6h.1M49.2 200.6h4.4M55.8 200.6h.1"/>
<path d="M58.1 200.6h2.3M86.3 208.3h5.3M93.9 208.3h.1M96.1 208.3h5.3M146.4 231.4h.1M146.4 224.5v4.7M146.4 233.7v4.7"/>
</g>
<!-- layer: Gruba -->
<g fill="none" stroke="#000" stroke-width=".3">
<path d="M235 217.1h180M235 212.1h180M235 207.1h180M245 202v45M305 202v45M315 202v70M365 202v45M389.9 202l.1 45M415 202h-180v90M235 237.1h180M235 232.1h180M235 222h180"/>
<path d="M235 227.1h180M235 242h180M235 253.3h80M260 247v45M285 247v25M300 247v25M315 247v12.6h-80M315.1 247h-80.1h180M390 247h25v25h-25zM390 259.6h25M235 272h155M235 265.8h80"/>
<path d="M260 272v6.3h-25M355 272v20M356.2 272.5v2.5h1.6M357.8 277.5h-1.2l-.4 .5 .4 .4h.8l.4 .4-.4 .4h-1.2M358.6 277.5h1.7l-1.7 1.7h1.7M358.6 272.5v.5M358.6 273.4v1.6M361.1 273.4h-1.2l-.4 .4v.8l.4 .4h1.2M361.1 277.5h1.7M362 273.4h1.6l-1.6 1.6h1.6M362 276.7v2.1l.4 .4 .4-.4M363.6 278.8v.4"/>
<path d="M364.5 272.5v2.5M365.3 273.4h.4l.4 .4v.8l-.4 .4h-.4l-.8-.8zM367.4 273.4h.4l.4 .4v.8l-.4 .4h-.4l-.4-.4v-.8zM368.2 274.6l.4 .4M385 272v10.1M355 282.1h60"/>
</g>
<!-- layer: Cienka -->
<g fill="none" stroke="#000" stroke-width=".3">
<path d="M134.2 26.7v26.5M136.4 26.9h43.4M183.6 26.9h43.4M229.2 26.7v26.7M112.8 49.2h25.6M113 52.1v37.2M113 93.1v37.3M112.8 133.3h25.6M112.8 177h22.1M113 179.2v22.4M113 205.5v22.4M112.8 230h22.1"/>
<path d="M264.3 257.9h1.1M265.7 254.5l-.3-.3h-.5l-.3 .3 1.1 1.1-.3 .3h-.5l-.3-.3M266 257.9h1.1M266 257v1.7M266.3 254.2v.3M266.3 254.7v1.2M266.8 255l.6-.3 .3 .3v.6l-.6 .3-.3-.3zM267.1 257v1.7M267.7 255.6l.3 .3M268 257.6h.5l.3 .3v.5l-.3 .3h-.5l-.3-.3v-.5zM268.5 254.7v1.2M269.7 255l-.6-.3-.6 .6"/>
<path d="M270.2 254.2v1.7M270.5 257.6h-.8l-.3 .3 1.1 .5-.3 .3h-.8M270.8 255.3l.6 .6M271.1 257.6h1.1l-1.1 1.1h1.1M271.4 254.7l-.6 .6h-.6M271.9 254.2v.3M271.9 254.7v1.2M272.5 255.3h.8l.3-.3-.3-.3h-.5l-.3 .3v.6l.3 .3h.5M272.8 257.9l.3-.3h.5l.3 .3v.5l-.3 .3h-.5l-.3-.3zM274.2 254.7l.3 1.2 .3-1.2 .3 1.2 .2-1.2M274.5 257.6l.3 1.1 .3-1.1 .2 1.1 .3-1.1M275.9 254.2v.3"/>
<path d="M275.9 254.7v1.2M277.3 257.6h-.8l-.3 .3 1.1 .5-.3 .3h-.8M277.6 254.7h-.8l-.3 .3v.6l.3 .3h.8M277.9 257v1.7M278.2 254.7h1.1l-1.1 1.2h1.1M278.4 258.1l.6 .6M279 257.6l-.6 .5h-.5M279.6 257v.3M279.6 257.6v1.1M300.8 255.8l.3-.3h.6l.3 .3-.3 .6h-.6l-.3 .3v.6h1.2M303.7 255.5h-1.2v.6h.9l.3 .3v.6l-.3 .3h-.6l-.3-.3M304.3 257v.3"/>
<path d="M304.9 255.8l.3-.3 .5 .3v1.2l-.3 .3-.5-.3zM306.3 255.8l.3-.3v1.8M306.3 257.3h.6M307.5 257v.3M308.1 255.8l.2-.3h.6l.3 .3-.3 .6h-.6l-.2 .3v.6h1.1M309.8 255.8l.3-.3 .6 .3v1.2l-.3 .3-.6-.3zM311.3 255.8l.2-.3h.6l.3 .3-.3 .6h-.6l-.2 .3v.6h1.1M313.9 255.5h-.3l-.6 .6v.9l.3 .3h.6l.3-.3-.3-.6h-.9M264.4 264.4h1.1M265.8 261l-.3-.3h-.5l-.3 .3 1.1 1.1-.3 .3h-.5l-.3-.3M266.1 264.4h1.1M266.1 263.5v1.7"/>
<path d="M266.4 260.7v.3M266.4 261.3v1.1M266.9 261.5l.6-.2 .3 .2v.6l-.6 .3-.3-.3zM267.2 263.5v1.7M267.8 262.1l.3 .3M268.1 264.1h.5l.3 .3v.6l-.3 .2h-.5l-.3-.2v-.6zM268.6 261.3v1.1M269.8 261.5l-.6-.2-.6 .5M270.3 260.7v1.7M270.6 264.1h-.8l-.3 .3 1.1 .6-.3 .2h-.8M270.9 261.8l.6 .6M271.2 264.1h1.1l-1.1 1.1h1.1"/>
<path d="M271.5 261.3l-.6 .5h-.6M272 260.7v.3M272 261.3v1.1M272.6 261.8h.9l.2-.3-.2-.2h-.6l-.3 .2v.6l.3 .3h.6M273.2 264.1h.5l.3 .3v.6l-.3 .2h-.5l-.3-.2v-.6zM274.3 261.3l.3 1.1 .3-1.1 .3 1.1 .2-1.1M274.6 264.1l.3 1.1 .3-1.1 .2 1.1 .3-1.1M276 260.7v.3M276 261.3v1.1M277.4 264.1h-.8l-.3 .3 1.1 .6-.3 .2h-.8M277.7 261.3h-.8l-.3 .2v.6l.3 .3h.8M278 263.5v1.7"/>
<path d="M278.3 261.3h1.1l-1.1 1.1h1.1M278.6 264.7l.5 .5M279.1 264.1l-.5 .6h-.6M279.7 263.5v.3M279.7 264.1v1.1M300.8 262.4l.3-.3h.6l.3 .3-.3 .6h-.6l-.3 .3v.5h1.2M303.7 262.1h-1.2v.6h.9l.3 .3v.6l-.3 .2h-.6l-.3-.2M304.3 263.6v.2M304.9 262.4l.3-.3 .5 .3v1.2l-.3 .2-.5-.2zM306.3 262.4l.3-.3v1.7M306.3 263.8h.6M307.5 263.6v.2"/>
<path d="M308.1 262.4l.2-.3h.6l.3 .3-.3 .6h-.6l-.2 .3v.5h1.1M309.8 262.4l.3-.3 .6 .3v1.2l-.3 .2-.6-.2zM311.3 262.4l.2-.3h.6l.3 .3-.3 .6h-.6l-.2 .3v.5h1.1M313.9 262.1h-.3l-.6 .6v.9l.3 .2h.6l.3-.2-.3-.6h-.9"/>
</g>
<!-- layer: Symbol (ISO) -->
<path d="M148.7 56.3l-1.3 2.3 1.6-2" fill="none" stroke="#000" stroke-width=".53"/>
<!-- layer: Cienka -->
<path d="M134.2 26.9l2.2-.4v.7zM227 26.5l2.2 .4-2.2 .3zM113 49.2l.5 2.9h-1zM112.5 130.4h1l-.5 2.9zM113 177l.3 2.2h-.7zM112.6 227.9h.7l-.3 2.1z" fill="#000" stroke="#000" stroke-width=".3"/>
<g font-size="7.2">
<text x="45.6" y="41.3">D-D ( 1 : 1 )</text>
<text x="144.7" y="46.8">D</text>
<text x="208.6" y="118.3">C</text>
<text x="144.9" y="140.2">D</text>
<text x="211.9" y="140.4">C</text>
<text x="52.2" y="185.4">C-C ( 1 : 1 )</text>
</g>
<g font-size="5.6">
<text x="394.3" y="256.7">PETG</text>
<text x="400.9" y="269.8">-</text>
<text x="377.2" y="279.4">1</text>
<text x="405.4" y="279.6">A3</text>
<text x="240" y="285.8">1 : 1</text>
<text x="262" y="285.7">Obudowa modułu 3</text>
<text x="368.4" y="290.1">RSW.03.00.0</text>
</g>
<g font-size="5.3">
<text x="178.5" y="29.3">95</text>
<text x="115" y="94.2" transform="rotate(-90 115 94.2)">84</text>
<text x="115" y="206.7" transform="rotate(-90 115 206.7)">53</text>
</g>
<g font-size="4.9">
<text x="324.5" y="257.9">Politechnika Poznańska</text>
<text x="320" y="263.7">Instytut Konstrukcji Maszyn</text>
</g>
<g font-size="4.8">
<text x="170.6" y="32.8">6</text>
<text x="251.9" y="43.5">8</text>
<text x="17.3" y="54.5">7</text>
<text x="119.9" y="77.5">4</text>
<text x="120.1" y="87.2">3</text>
<text x="255.4" y="108.6">8</text>
<text x="379.6" y="108.1">2</text>
<text x="331.1" y="141.3">1</text>
<text x="217.3" y="154.6">5</text>
</g>
<g font-size="4.2">
<text x="263" y="251.6">Nazwisko</text>
<text x="285.9" y="251.7">Podpis</text>
<text x="302.9" y="251.6">Data</text>
<text x="235.6" y="257.7">Konstruował</text>
<text x="235.8" y="264.6">Kreślił</text>
<text x="235.5" y="270.4">Sprawdzał</text>
</g>
<g font-size="3.5">
<text x="238.4" y="206">8</text>
<text x="246.8" y="206.2">Śruba z łbem kulistym M3 x 8</text>
<text x="308.7" y="205.9">8</text>
<text x="332.4" y="205.8">ISO 7380</text>
<text x="367.3" y="205.6">Stal węglowa</text>
<text x="401.6" y="205.6">-</text>
<text x="238.4" y="211">7</text>
<text x="246.7" y="215.6">Dioda LED czerwona</text>
<text x="246.8" y="211.2">Śruba z łbem kulistym M3 x 5</text>
<text x="308.5" y="215.9">1</text>
<text x="308.5" y="210.9">1</text>
<text x="339.4" y="215.6">-</text>
<text x="367.3" y="210.6">Stal węglowa</text>
<text x="371.7" y="215.6">GaAsP</text>
<text x="401.6" y="215.6">-</text>
<text x="401.6" y="210.6">-</text>
<text x="238.4" y="221">5</text>
<text x="238.4" y="216">6</text>
<text x="246.7" y="220.6">Płytka drukowana PCB</text>
<text x="308.5" y="220.9">1</text>
<text x="339.4" y="220.6">-</text>
<text x="401.6" y="220.6">-</text>
<text x="238.5" y="226">4</text>
<text x="246.6" y="225.9">Moduł czujnika DHT22</text>
<text x="308.5" y="225.9">1</text>
<text x="339.4" y="225.6">-</text>
<text x="401.6" y="225.6">-</text>
<text x="238.4" y="231">3</text>
<text x="246.4" y="230.7">Obudowa czujnika DHT22</text>
<text x="308.5" y="230.9">1</text>
<text x="339.4" y="230.6">-</text>
<text x="372.4" y="230.6">PETG</text>
<text x="401.6" y="230.6">-</text>
<text x="238.5" y="236">2</text>
<text x="246.7" y="235.6">Górna część obudowy</text>
<text x="308.5" y="235.9">1</text>
<text x="339.4" y="235.6">-</text>
<text x="372.4" y="235.6">PETG</text>
<text x="401.6" y="235.6">-</text>
<text x="236.3" y="245.5">L. p.</text>
<text x="238.4" y="241">1</text>
<text x="246.7" y="240.6">Dolna część obudowy</text>
<text x="265.4" y="245.8">Nazwa</text>
<text x="306.5" y="245.8">Szt.</text>
<text x="308.5" y="240.9">1</text>
<text x="327.3" y="245.8">Numer / Norma</text>
<text x="339.4" y="240.6">-</text>
<text x="370.2" y="245.8">Materiał</text>
<text x="372.4" y="240.6">PETG</text>
<text x="397.1" y="245.7">Uwagi</text>
<text x="401.6" y="240.6">-</text>
<text x="395.6" y="250.4">Materiał</text>
<text x="396.5" y="262.6">Ciężar</text>
<text x="386.2" y="275.2">Format</text>
<text x="235.8" y="276.3">Podziałka</text>
<text x="261.2" y="276.7">Nazwa</text>
<text x="356.1" y="285.1">Nr rys.</text>
</g>
<g font-size="3.4">
<text x="328.6" y="210.6">ANSI B18.3.4M</text>
<text x="376.7" y="220.6">-</text>
<text x="376.7" y="225.6">-</text>
</g>
</svg>
